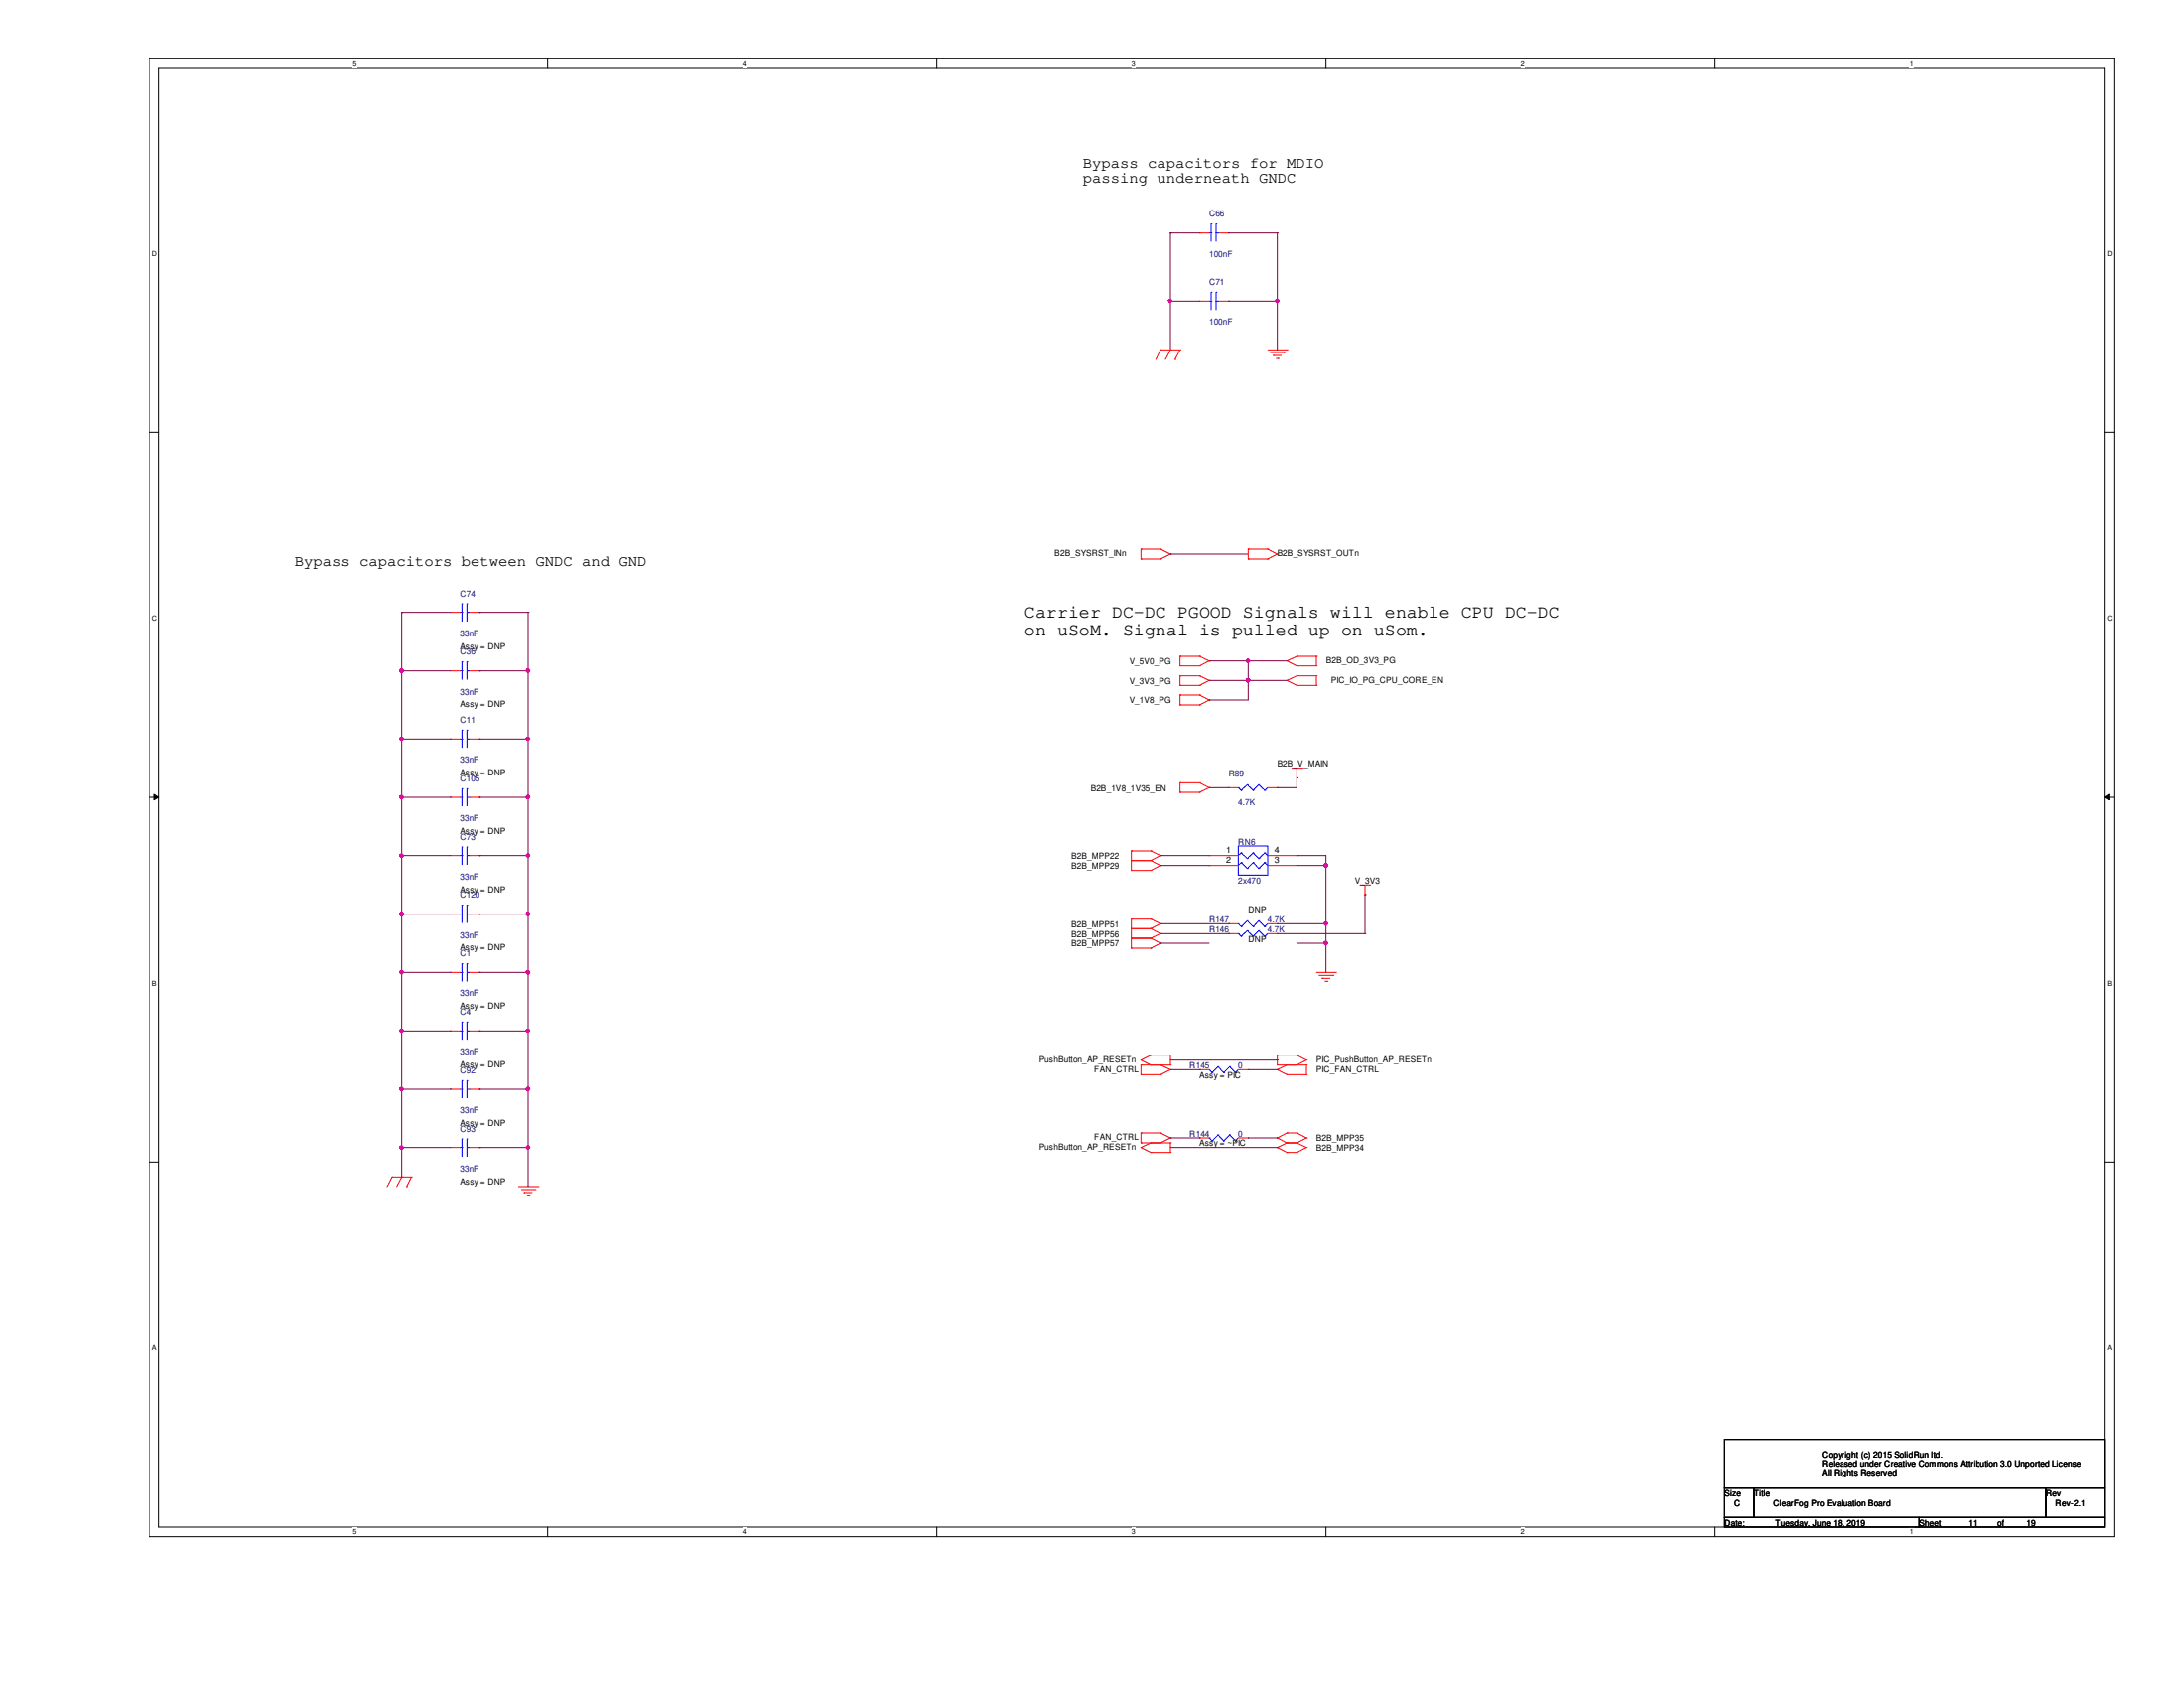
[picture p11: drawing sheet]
<svg xmlns="http://www.w3.org/2000/svg" width="279mm" height="216mm" viewBox="0 0 279 216" stroke-linecap="round" stroke-linejoin="round" font-family="sans-serif">
<path d="M19.1 7.4h251.3v189.2h-251.3zM20.3 8.6h248.9v186.7h-248.9z" fill="none" stroke="#000" stroke-width=".13"/>
<g fill="#fff">
<path d="M45.2 7.5h.5v1.1h-.5z"/>
<path d="M45.2 195.5h.5v1h-.5z"/>
</g>
<path d="M70.1 7.4v1.2M70.1 195.3v1.3" fill="none" stroke="#000" stroke-width=".13"/>
<g fill="#fff">
<path d="M95 7.5h.5v1.1h-.5z"/>
<path d="M95 195.5h.5v1h-.5z"/>
</g>
<path d="M119.8 7.4v1.2M119.8 195.3v1.3" fill="none" stroke="#000" stroke-width=".13"/>
<g fill="#fff">
<path d="M144.7 7.5h.5v1.1h-.5z"/>
<path d="M144.7 195.5h.5v1h-.5z"/>
</g>
<path d="M169.6 7.4v1.2M169.6 195.3v1.3" fill="none" stroke="#000" stroke-width=".13"/>
<g fill="#fff">
<path d="M194.5 7.5h.5v1.1h-.5z"/>
<path d="M194.5 195.5h.5v1h-.5z"/>
</g>
<path d="M219.4 7.4v1.2M219.4 195.3v1.3" fill="none" stroke="#000" stroke-width=".13"/>
<g fill="#fff">
<path d="M244.3 7.5h.5v1.1h-.5z"/>
<path d="M244.3 195.5h.5v1h-.5z"/>
<path d="M19.4 32h.6v1h-.6z"/>
<path d="M269.5 32h.7v1h-.7z"/>
<path d="M19.4 78.6h.6v1h-.6z"/>
<path d="M269.5 78.6h.7v1h-.7z"/>
</g>
<path d="M19.1 55.3h1.2M269.2 55.3h1.2" fill="none" stroke="#000" stroke-width=".13"/>
<g fill="#fff">
<path d="M19.4 125.3h.6v1h-.6z"/>
<path d="M269.5 125.3h.6v1h-.6z"/>
</g>
<path d="M19.1 102h1.2M19.7 101.6l.6 .4-.6 .3zM269.2 102l.6-.4v.7zM269.2 102h1.2" fill="none" stroke="#000" stroke-width=".13"/>
<path d="M19.7 101.6l.6 .4-.6 .3zM269.2 102l.6-.4v.7z" fill="#000"/>
<g fill="#fff">
<path d="M19.4 172h.5v1h-.5z"/>
<path d="M269.5 172h.6v1h-.6z"/>
</g>
<path d="M19.1 148.6h1.2M269.2 148.6h1.2M220.6 190.3h3.8v3.8h-3.8zM220.6 194.1h24.9v1.2h-24.9zM220.6 184.1h48.6v6.2h-48.6zM224.4 190.3h37.3v3.8h-37.3zM245.5 194.1h23.7v1.2h-23.7zM261.7 190.3h7.5v3.8h-7.5z" fill="none" stroke="#000" stroke-width=".13"/>
<g fill="none" stroke="#f00" stroke-width=".13">
<path d="M153.5 29.8h.1M153.5 38.5h.1M153.5 29.8h1.2M153.5 38.5h1.2M156 29.8h1.2M156 38.5h1.2M157.2 29.8h.1M157.2 38.5h.1M148.5 44.7h.1M148.5 44.7h2.5M148.5 44.7l-.6 1.3M149.7 44.7h.1"/>
<path d="M149.7 44.7l-.6 1.3M150.3 46h.1M151 44.7h.1M151 44.7l-.7 1.3M162.2 44.7h2.4M162.5 45.1h1.8M162.9 45.5h.1M162.9 45.5h1M163.3 45.8h.2M163.5 45.8h.1M164.3 45.1h.1M164.6 44.7h.1"/>
<path d="M57.6 78.3h.1M57.6 78.3h1.2M60.1 78.3h1.2M61.3 78.3h.1M146 71.5h.1M146 70.2h.1M146 70.2v1.3M146 70.2h2.5M146 71.5h2.5M148.5 71.5h.1M148.5 70.2h.1M148.5 70.2l1.2 .7"/>
<path d="M149.7 70.9h.1M149.7 70.9l-1.2 .6M159.7 71.5h.1M159.7 70.2h.1M159.7 70.2h2.5M159.7 71.5h2.5M159.7 70.2v1.3M162.2 70.2h.1M162.2 71.5h.1M162.2 70.2l1.2 .7M163.4 70.9h.1M163.4 70.9l-1.2 .6"/>
<path d="M57.6 94.5h.1M57.6 85.8h.1M57.6 94.5h1.2M57.6 85.8h1.2M60.1 94.5h1.2M60.1 85.8h1.2M61.3 94.5h.1M61.3 85.8h.1M151 85.2h.1M151 83.9h.1M151 87.7h.1M151 86.4h.1"/>
<path d="M151 90.2h.1M151 88.9h.1M151 83.9h2.5M151 85.2h2.5M151 83.9v1.3M151 86.4v1.3M151 88.9v1.3M151 86.4h2.5M151 87.7h2.5M151 88.9h2.5M151 90.2h2.5M153.5 83.9h.1"/>
<path d="M153.5 85.2h.1M153.5 86.4h.1M153.5 87.7h.1M153.5 88.9h.1M153.5 90.2h.1M153.5 83.9l1.2 .6M153.5 86.4l1.2 .6M153.5 88.9l1.2 .6M154.7 84.5h.1M154.7 87h.1M154.7 89.5h.1M154.7 84.5l-1.2 .7"/>
<path d="M154.7 87l-1.2 .7M154.7 89.5l-1.2 .7M164.6 84.5h.1M164.6 87h.1M164.6 84.5l1.3 .7M164.6 87l1.3 .7M165.3 98.3h1.2M165.9 83.9h.1M165.9 85.2h.1M165.9 87.7h.1M165.9 86.4h.1M165.9 99.5h.1"/>
<path d="M165.9 83.9h2.5M165.9 85.2h2.5M165.9 86.4h2.5M165.9 87.7h2.5M165.9 83.9l-1.3 .6M165.9 86.4l-1.3 .6M165.9 98.3v1.2M166.5 98.3h.1M168.4 85.2h.1M168.4 83.9h.1M168.4 86.4h.1M168.4 87.7h.1"/>
<path d="M168.4 83.9v1.3M168.4 86.4v1.3M57.6 102h.1M57.6 109.4h.1M57.6 116.9h.1M57.6 109.4h1.2M57.6 102h1.2M57.6 116.9h1.2M60.1 109.4h1.2M60.1 102h1.2M60.1 116.9h1.2M61.3 102h.1"/>
<path d="M61.3 109.4h.1M61.3 116.9h.1M144.7 110.1h.1M144.7 108.8h.1M144.7 111.3h.1M144.7 118.8h.1M144.7 117.6h.1M144.7 108.8h2.5M144.7 110.1h2.5M144.7 108.8v2.5M144.7 117.6v3.7M144.7 111.3h2.5"/>
<path d="M144.7 117.6h2.5M144.7 118.8h2.5M147.2 108.8h.1M147.2 110.1h.1M147.2 111.3h.1M147.2 117.6h.1M147.2 118.8h.1M147.2 108.8l1.3 .6M147.2 110.1l1.3 .6M147.2 117.6l1.3 .6M147.2 118.8l1.3 .6M148.5 109.4h.1"/>
<path d="M148.5 110.7h.1M148.5 118.2h.1M148.5 119.4h.1M148.5 109.4l-1.3 .7M148.5 110.7l-1.3 .6M148.5 118.2l-1.3 .6M148.5 119.4l-1.3 .6M151 101.3h.1M151 100.1h.1M151 100.1v1.2M151 100.1h2.5M151 101.3h2.5"/>
<path d="M153.5 100.1h.1M153.5 101.3h.1M153.5 100.1l1.2 .7M154.7 100.8h.1M154.7 109.4h.1M154.7 110.7h.1M154.7 100.8l-1.2 .5M154.7 109.4h3.7M154.7 110.7h3.7M157.2 100.8h.1M157.2 118.2h.1M157.2 119.4h.1"/>
<path d="M157.2 100.8h1.2M157.2 118.2h1.2M157.2 119.4h1.2M162.2 100.8h1.2M162.2 109.4h3.7M162.2 110.7h3.7M162.2 118.2h1.2M162.2 119.4h1.2M163.4 100.8h.1M163.4 118.2h.1M163.4 119.4h.1M165.9 110.7h.1"/>
<path d="M165.9 109.4h.1M174 113.2h1.2M174.6 114.4h.1M174.6 113.2v1.2M175.2 113.2h.1M57.6 124.4h.1M57.6 131.9h.1M57.6 139.3h.1M57.6 124.4h1.2M57.6 131.9h1.2M57.6 139.3h1.2M60.1 124.4h1.2"/>
<path d="M60.1 131.9h1.2M60.1 139.3h1.2M61.3 124.4h.1M61.3 131.9h.1M61.3 139.3h.1M144.7 121.3h.1M144.7 120h.1M144.7 120h2.5M144.7 121.3h2.5M146 135.6h.1M146 137.5h.1M146 136.2h.1"/>
<path d="M146 136.2h3.7M146 135.6l1.2 .6M146 137.5h2.5M146 136.2v1.3M147.2 136.2h.1M147.2 135h.1M147.2 120h.1M147.2 121.3h.1M147.2 135l-1.2 .6M147.2 135h2.5M147.2 120l1.3 .6M148.5 136.2h.1"/>
<path d="M148.5 137.5h.1M148.5 120.6h.1M148.5 136.2l1.2 .6M148.5 120.6l-1.3 .7M149.7 135h.1M149.7 136.2h.1M149.7 136.8h.1M149.7 135v1.2M149.7 136.8l-1.2 .7M153.5 136.8h.1M153.5 136.8h1.2M158.4 136.8h1.3"/>
<path d="M159.7 136.8h.1M163.4 135h.1M163.4 136.2h.1M163.4 136.8h.1M163.4 136.2h3.7M163.4 135h2.5M163.4 135v1.2M163.4 136.8l1.2 .7M164.6 136.2h.1M164.6 137.5h.1M164.6 137.5h2.5M164.6 136.2l-1.2 .6"/>
<path d="M165.9 136.2h.1M165.9 135h.1M165.9 135l1.2 .6M167.1 135.6h.1M167.1 137.5h.1M167.1 136.2h.1M167.1 135.6l-1.2 .6M167.1 136.2v1.3M168.4 124.4h2.5M168.7 124.8h1.8M169.1 125.1h.1M169.1 125.1h1"/>
<path d="M169.5 125.5h.3M169.8 125.5h.1M170.5 124.8h.1M170.9 124.4h.1M50.2 150.5h.1M50.2 150.5l-.7 1.3M50.2 150.5h2.4M51.4 150.5h.1M51.4 150.5l-.6 1.3M52 151.8h.1M52.6 150.5h.1M52.6 150.5l-.6 1.3"/>
<path d="M57.6 146.8h.1M57.6 146.8h1.2M60.1 146.8h1.2M61.3 146.8h.1M66.3 151.8h2.5M66.7 152.1h1.8M67.1 152.5h.1M67.1 152.5h1M67.4 152.9h.3M67.7 152.9h.1M68.5 152.1h.1M68.8 151.8h.1"/>
<path d="M146 146.8h.1M146 146.2h.1M146 144.9h.1M146 144.9v1.3M146 146.2h3.7M146 144.9h2.5M146 146.8l1.2 .6M147.2 147.4h.1M147.2 146.2h.1M147.2 147.4h2.5M147.2 146.2l-1.2 .6M148.5 144.9h.1"/>
<path d="M148.5 146.2h.1M148.5 144.9l1.2 .6M149.7 146.2h.1M149.7 147.4h.1M149.7 145.5h.1M149.7 146.2v1.2M149.7 145.5l-1.2 .7M153.5 145.5h.1M153.5 145.5h1.2M158.4 145.5h1.3M159.7 145.5h.1M163.4 146.8h.1"/>
<path d="M163.4 145.5h.1M163.4 146.8l1.2 .6M163.4 145.5l1.2 .7M164.6 146.2h.1M164.6 147.4h.1M164.6 144.9h.1M164.6 146.2l-1.2 .6M164.6 146.2h1.3M164.6 147.4h1.3M164.6 144.9l-1.2 .6M164.6 144.9h1.3M165.9 146.2h.1"/>
<path d="M165.9 147.4h.1M165.9 144.9h.1M165.9 146.2l1.2 .6M165.9 144.9l1.2 .6M167.1 146.8h.1M167.1 145.5h.1M167.1 146.8l-1.2 .6M167.1 145.5l-1.2 .7"/>
</g>
<g fill="none" stroke="#00f" stroke-width=".13">
<path d="M154.7 29.8h.2M154.7 38.5h.2M154.9 29.8h.1M154.9 28.7h.1M154.9 38.5h.1M154.9 37.4h.1M154.9 28.7v2.2M154.9 37.4v2.2M155.6 28.7h.1M155.6 29.8h.1M155.6 37.4h.1M155.6 38.5h.1"/>
<path d="M155.6 29.8h.4M155.6 28.7v2.2M155.6 37.4v2.2M155.6 38.5h.4M58.8 78.3h.3M59.1 78.3h.1M59.1 77.2h.1M59.1 77.2v2.3M59.7 77.2h.1M59.7 78.3h.1M59.7 77.2v2.3M59.7 78.3h.4"/>
<path d="M58.8 94.5h.3M58.8 85.8h.3M59.1 94.5h.1M59.1 93.4h.1M59.1 85.8h.1M59.1 84.7h.1M59.1 84.7v2.2M59.1 93.4v2.2M59.7 93.4h.1M59.7 94.5h.1M59.7 84.7h.1M59.7 85.8h.1"/>
<path d="M59.7 84.7v2.2M59.7 93.4v2.2M59.7 94.5h.4M59.7 85.8h.4M58.8 102h.3M58.8 109.4h.3M58.8 116.9h.3M59.1 102h.1M59.1 100.9h.1M59.1 109.4h.1M59.1 108.3h.1M59.1 116.9h.1"/>
<path d="M59.1 115.8h.1M59.1 100.9v2.2M59.1 108.3v2.3M59.1 115.8v2.2M59.7 100.9h.1M59.7 102h.1M59.7 108.3h.1M59.7 109.4h.1M59.7 115.8h.1M59.7 116.9h.1M59.7 100.9v2.2M59.7 108.3v2.3"/>
<path d="M59.7 115.8v2.2M59.7 102h.4M59.7 109.4h.4M59.7 116.9h.4M158.4 108.2h3.8v3.7h-3.8zM158.4 100.8h.1M158.4 118.2h.1M158.4 119.4h.1M158.4 100.8l.4 .3M158.4 118.2l.4 .3M158.4 119.4l.4 .4M158.8 101.1h.1"/>
<path d="M158.8 109.1h.1M158.8 110.3h.1M158.8 118.5h.1M158.8 119.8h.1M158.8 109.1l-.4 .3M158.8 109.1l.8 .7M158.8 110.3l.8 .8M158.8 110.3l-.4 .4M159.6 100.4h.1M159.6 109.8h.1M159.6 111.1h.1M159.6 117.8h.1"/>
<path d="M159.6 119h.1M159.6 100.4l.7 .7M159.6 100.4l-.8 .7M159.6 117.8l.7 .7M159.6 117.8l-.8 .7M159.6 119l.7 .8M159.6 119l-.8 .8M160.3 101.1h.1M160.3 109.1h.1M160.3 110.3h.1M160.3 118.5h.1M160.3 119.8h.1"/>
<path d="M160.3 109.1l-.7 .7M160.3 109.1l.7 .7M160.3 110.3l.7 .8M160.3 110.3l-.7 .8M161 100.4h.1M161 109.8h.1M161 111.1h.1M161 117.8h.1M161 119h.1M161 100.4l.8 .7M161 100.4l-.7 .7M161 117.8l.8 .7"/>
<path d="M161 117.8l-.7 .7M161 119l.8 .8M161 119l-.7 .8M161.8 101.1h.1M161.8 109.1h.1M161.8 110.3h.1M161.8 118.5h.1M161.8 119.8h.1M161.8 109.1l-.8 .7M161.8 109.1l.4 .3M161.8 110.3l.4 .4M161.8 110.3l-.8 .8"/>
<path d="M162.2 109.4h.1M162.2 110.7h.1M162.2 100.8l-.4 .3M162.2 118.2l-.4 .3M162.2 119.4l-.4 .4M58.8 124.4h.3M58.8 131.9h.3M58.8 139.3h.3M59.1 124.4h.1M59.1 123.3h.1M59.1 131.9h.1M59.1 130.7h.1"/>
<path d="M59.1 139.3h.1M59.1 138.2h.1M59.1 123.3v2.2M59.1 130.7v2.3M59.1 138.2v2.2M59.7 123.3h.1M59.7 124.4h.1M59.7 130.7h.1M59.7 131.9h.1M59.7 138.2h.1M59.7 139.3h.1M59.7 124.4h.4"/>
<path d="M59.7 123.3v2.2M59.7 130.7v2.3M59.7 138.2v2.2M59.7 131.9h.4M59.7 139.3h.4M154.7 136.8h.1M154.7 136.8l.4 .4M155.1 137.2h.1M155.8 136.4h.1M155.8 136.4l.7 .8M155.8 136.4l-.7 .8M156.5 137.2h.1"/>
<path d="M157.3 136.4h.1M157.3 136.4l.8 .8M157.3 136.4l-.8 .8M158.1 137.2h.1M158.4 136.8l-.3 .4M58.8 146.8h.3M59.1 146.8h.1M59.1 145.7h.1M59.1 145.7v2.2M59.7 145.7h.1M59.7 146.8h.1M59.7 145.7v2.2"/>
<path d="M59.7 146.8h.4M154.7 145.5h.1M154.7 145.5l.4 .4M155.1 145.9h.1M155.8 145.2h.1M155.8 145.2l.7 .7M155.8 145.2l-.7 .7M156.5 145.9h.1M157.3 145.2h.1M157.3 145.2l.8 .7M157.3 145.2l-.8 .7M158.1 145.9h.1"/>
<path d="M158.4 145.5l-.3 .4"/>
</g>
<path d="M154.7 84.5h.1M154.7 87h.1M154.7 84.5h9.9M159.7 84.5h.1M159.7 84.5v2.5h-5M154.7 100.8h.1M154.7 100.8h2.5" fill="none" stroke="#7f003f" stroke-width=".13"/>
<path d="M159.5 84.4h.3l.1 .1-.1 .2-.2 .1-.1-.1z" fill-rule="evenodd" fill="#f0f"/>
<path d="M159.5 84.4h.3l.1 .1-.1 .2-.2 .1-.1-.1z" fill="none" stroke="#f0f" stroke-width=".13"/>
<path d="M154.7 89.5h.1M159.7 87h.1M159.7 87v2.5h-5M159.7 87h4.9M165.9 99.5h.1M165.9 99.5v1.3h-2.5M163.4 100.8h.1" fill="none" stroke="#7f003f" stroke-width=".13"/>
<path d="M159.5 86.8h.3l.1 .2-.1 .2h-.2h-.1z" fill-rule="evenodd" fill="#f0f"/>
<path d="M159.5 86.8h.3l.1 .2-.1 .2h-.2h-.1z" fill="none" stroke="#f0f" stroke-width=".13"/>
<g fill="none" stroke="#7f003f" stroke-width=".13">
<path d="M149.7 29.8h.1M149.7 29.8h3.8M149.7 29.8v8.7M149.7 70.9h.1M149.7 70.9h10M149.7 135.6h13.7M149.7 136.8h3.8M153.5 136.8h.1M159.7 136.8h3.7M163.4 135.6h.1M163.4 136.8h.1M149.7 145.5h3.8"/>
<path d="M149.7 146.8h13.7M153.5 145.5h.1M159.7 145.5h3.7M163.4 145.5h.1M163.4 146.8h.1"/>
</g>
<path d="M149.5 38.3h.3l.1 .2-.1 .1-.1 .1-.2-.1z" fill-rule="evenodd" fill="#f0f"/>
<path d="M149.5 38.3h.3l.1 .2-.1 .1-.1 .1-.2-.1z" fill="none" stroke="#f0f" stroke-width=".13"/>
<path d="M149.7 38.5h.1M149.7 38.5h3.8M149.7 38.5v6.2M163.4 29.8h.1M163.4 29.8v8.7" fill="none" stroke="#7f003f" stroke-width=".13"/>
<path d="M163.2 38.3h.3l.1 .2-.1 .1-.1 .1-.2-.1z" fill-rule="evenodd" fill="#f0f"/>
<path d="M163.2 38.3h.3l.1 .2-.1 .1-.1 .1-.2-.1z" fill="none" stroke="#f0f" stroke-width=".13"/>
<g fill="none" stroke="#7f003f" stroke-width=".13">
<path d="M157.2 29.8h.1M157.2 38.5h.1M157.2 29.8h6.2M157.2 38.5h6.2M163.4 38.5h.1M163.4 38.5v6.2M174.6 114.4h.1M174.6 114.4v5M148.5 120.6h.1M148.5 120.6h6.2M165.9 120.6h3.7M169.6 120.6h.1"/>
<path d="M169.6 120.6v3.8"/>
</g>
<path d="M169.4 120.5h.4v.1v.2l-.2 .1-.2-.1z" fill-rule="evenodd" fill="#f0f"/>
<path d="M169.4 120.5h.4v.1v.2l-.2 .1-.2-.1z" fill="none" stroke="#f0f" stroke-width=".13"/>
<g fill="none" stroke="#7f003f" stroke-width=".13">
<path d="M148.5 109.4h.1M148.5 110.7h.1M148.5 119.4h8.7M148.5 118.2h8.7M148.5 109.4h6.2M148.5 110.7h6.2M157.2 118.2h.1M157.2 119.4h.1M163.4 119.4h11.2M163.4 118.2h6.2M165.9 109.4h.1M165.9 109.4h3.7v11.2"/>
<path d="M165.9 110.7h3.7M169.6 118.2h.1M169.6 110.7h.1M174.6 119.4h.1M169.6 120.6h.1"/>
</g>
<path d="M169.4 110.5h.4v.2v.1l-.2 .1-.2-.1z" fill-rule="evenodd" fill="#f0f"/>
<path d="M169.4 110.5h.4v.2v.1l-.2 .1-.2-.1z" fill="none" stroke="#f0f" stroke-width=".13"/>
<path d="M169.4 118h.4v.1v.2l-.2 .1-.2-.1z" fill-rule="evenodd" fill="#f0f"/>
<path d="M169.4 118h.4v.1v.2l-.2 .1-.2-.1z" fill="none" stroke="#f0f" stroke-width=".13"/>
<path d="M67.6 85.8h.1M67.6 85.8v8.7" fill="none" stroke="#7f003f" stroke-width=".13"/>
<path d="M67.4 94.3h.3l.1 .2-.1 .1-.2 .1-.1-.1z" fill-rule="evenodd" fill="#f0f"/>
<path d="M67.4 94.3h.3l.1 .2-.1 .1-.2 .1-.1-.1z" fill="none" stroke="#f0f" stroke-width=".13"/>
<path d="M51.4 85.8h.1M51.4 85.8h6.2M61.3 85.8h.1M61.3 85.8h6.3" fill="none" stroke="#7f003f" stroke-width=".13"/>
<path d="M51.2 85.6h.3l.1 .2-.1 .1-.1 .1-.2-.1z" fill-rule="evenodd" fill="#f0f"/>
<path d="M51.2 85.6h.3l.1 .2-.1 .1-.1 .1-.2-.1z" fill="none" stroke="#f0f" stroke-width=".13"/>
<path d="M51.4 85.8h.1M51.4 85.8v8.7M61.3 94.5h.1M61.3 94.5h6.3M67.6 94.5h.1M67.6 94.5v14.9M61.3 102h.1M61.3 102h6.3M67.6 102h.1" fill="none" stroke="#7f003f" stroke-width=".13"/>
<path d="M67.4 109.3h.3l.1 .1-.1 .2h-.2h-.1z" fill-rule="evenodd" fill="#f0f"/>
<path d="M67.4 109.3h.3l.1 .1-.1 .2h-.2h-.1z" fill="none" stroke="#f0f" stroke-width=".13"/>
<path d="M67.4 101.8h.3l.1 .1-.1 .2-.2 .1-.1-.1z" fill-rule="evenodd" fill="#f0f"/>
<path d="M67.4 101.8h.3l.1 .1-.1 .2-.2 .1-.1-.1z" fill="none" stroke="#f0f" stroke-width=".13"/>
<path d="M61.3 109.4h.1M61.3 116.9h.1M61.3 109.4h6.3M67.6 109.4h.1M67.6 109.4v7.5h-6.3" fill="none" stroke="#7f003f" stroke-width=".13"/>
<path d="M67.4 116.7h.3l.1 .2-.1 .2h-.2h-.1z" fill-rule="evenodd" fill="#f0f"/>
<path d="M67.4 116.7h.3l.1 .2-.1 .2h-.2h-.1z" fill="none" stroke="#f0f" stroke-width=".13"/>
<path d="M67.6 116.9h.1M67.6 116.9v15M61.3 124.4h.1M61.3 124.4h6.3M67.6 124.4h.1" fill="none" stroke="#7f003f" stroke-width=".13"/>
<path d="M67.4 131.7h.3l.1 .1-.1 .2h-.2h-.1z" fill-rule="evenodd" fill="#f0f"/>
<path d="M67.4 131.7h.3l.1 .1-.1 .2h-.2h-.1z" fill="none" stroke="#f0f" stroke-width=".13"/>
<path d="M67.4 124.2h.3l.1 .1-.1 .2-.2 .1-.1-.1z" fill-rule="evenodd" fill="#f0f"/>
<path d="M67.4 124.2h.3l.1 .1-.1 .2-.2 .1-.1-.1z" fill="none" stroke="#f0f" stroke-width=".13"/>
<path d="M61.3 131.9h.1M61.3 139.3h.1M61.3 131.9h6.3M67.6 131.9h.1M67.6 131.9v7.4h-6.3" fill="none" stroke="#7f003f" stroke-width=".13"/>
<path d="M67.4 139.1h.3l.1 .2-.1 .2h-.2h-.1z" fill-rule="evenodd" fill="#f0f"/>
<path d="M67.4 139.1h.3l.1 .2-.1 .2h-.2h-.1z" fill="none" stroke="#f0f" stroke-width=".13"/>
<path d="M67.6 139.3h.1M67.6 139.3v12.5M61.3 146.8h.1M61.3 146.8h6.3M67.6 146.8h.1" fill="none" stroke="#7f003f" stroke-width=".13"/>
<path d="M67.4 146.6h.3l.1 .2-.1 .1-.2 .1-.1-.1z" fill-rule="evenodd" fill="#f0f"/>
<path d="M67.4 146.6h.3l.1 .2-.1 .1-.2 .1-.1-.1z" fill="none" stroke="#f0f" stroke-width=".13"/>
<path d="M51.4 146.8h.1M51.4 146.8h6.2M51.4 146.8v3.7" fill="none" stroke="#7f003f" stroke-width=".13"/>
<path d="M51.2 146.6h.3l.1 .2-.1 .1-.1 .1-.2-.1z" fill-rule="evenodd" fill="#f0f"/>
<path d="M51.2 146.6h.3l.1 .2-.1 .1-.1 .1-.2-.1z" fill="none" stroke="#f0f" stroke-width=".13"/>
<path d="M51.4 139.3h.1M51.4 139.3h6.2" fill="none" stroke="#7f003f" stroke-width=".13"/>
<path d="M51.2 139.1h.3l.1 .2-.1 .2h-.1h-.2z" fill-rule="evenodd" fill="#f0f"/>
<path d="M51.2 139.1h.3l.1 .2-.1 .2h-.1h-.2z" fill="none" stroke="#f0f" stroke-width=".13"/>
<path d="M51.4 139.3h.1M51.4 131.9h.1M51.4 139.3v7.5M51.4 131.9h6.2" fill="none" stroke="#7f003f" stroke-width=".13"/>
<path d="M51.2 131.7h.3l.1 .1-.1 .2h-.1h-.2z" fill-rule="evenodd" fill="#f0f"/>
<path d="M51.2 131.7h.3l.1 .1-.1 .2h-.1h-.2z" fill="none" stroke="#f0f" stroke-width=".13"/>
<path d="M51.4 131.9h.1M51.4 124.4h.1M51.4 124.4v14.9M51.4 124.4h6.2" fill="none" stroke="#7f003f" stroke-width=".13"/>
<path d="M51.2 124.2h.3l.1 .1-.1 .2-.1 .1-.2-.1z" fill-rule="evenodd" fill="#f0f"/>
<path d="M51.2 124.2h.3l.1 .1-.1 .2-.1 .1-.2-.1z" fill="none" stroke="#f0f" stroke-width=".13"/>
<path d="M51.4 116.9h.1M51.4 116.9h6.2" fill="none" stroke="#7f003f" stroke-width=".13"/>
<path d="M51.2 116.7h.3l.1 .2-.1 .2h-.1h-.2z" fill-rule="evenodd" fill="#f0f"/>
<path d="M51.2 116.7h.3l.1 .2-.1 .2h-.1h-.2z" fill="none" stroke="#f0f" stroke-width=".13"/>
<path d="M51.4 116.9h.1M51.4 109.4h.1M51.4 102h.1M51.4 102v22.4M51.4 109.4h6.2M51.4 102h6.2" fill="none" stroke="#7f003f" stroke-width=".13"/>
<path d="M51.2 109.3h.3l.1 .1-.1 .2h-.1h-.2z" fill-rule="evenodd" fill="#f0f"/>
<path d="M51.2 109.3h.3l.1 .1-.1 .2h-.1h-.2z" fill="none" stroke="#f0f" stroke-width=".13"/>
<path d="M51.2 101.8h.3l.1 .1-.1 .2-.1 .1-.2-.1z" fill-rule="evenodd" fill="#f0f"/>
<path d="M51.2 101.8h.3l.1 .1-.1 .2-.1 .1-.2-.1z" fill="none" stroke="#f0f" stroke-width=".13"/>
<path d="M51.4 94.5h.1M51.4 94.5h6.2" fill="none" stroke="#7f003f" stroke-width=".13"/>
<path d="M51.2 94.3h.3l.1 .2-.1 .1-.1 .1-.2-.1z" fill-rule="evenodd" fill="#f0f"/>
<path d="M51.2 94.3h.3l.1 .2-.1 .1-.1 .1-.2-.1z" fill="none" stroke="#f0f" stroke-width=".13"/>
<path d="M51.4 78.3h.1M51.4 78.3v7.5M51.4 78.3h6.2M61.3 78.3h.1M61.3 78.3h6.3M67.6 78.3h.1M67.6 78.3v7.5M51.4 94.5h.1M51.4 94.5v7.5" fill="none" stroke="#7f003f" stroke-width=".13"/>
<path d="M67.4 85.6h.3l.1 .2-.1 .1-.2 .1-.1-.1z" fill-rule="evenodd" fill="#f0f"/>
<path d="M67.4 85.6h.3l.1 .2-.1 .1-.2 .1-.1-.1z" fill="none" stroke="#f0f" stroke-width=".13"/>
<path d="M159.5 84.4h.3l.1 .1-.1 .2-.2 .1-.1-.1z" fill-rule="evenodd" fill="#f0f"/>
<path d="M159.5 84.4h.3l.1 .1-.1 .2-.2 .1-.1-.1z" fill="none" stroke="#f0f" stroke-width=".13"/>
<path d="M159.5 86.8h.3l.1 .2-.1 .2h-.2h-.1z" fill-rule="evenodd" fill="#f0f"/>
<path d="M159.5 86.8h.3l.1 .2-.1 .2h-.2h-.1z" fill="none" stroke="#f0f" stroke-width=".13"/>
<path d="M149.5 38.3h.3l.1 .2-.1 .1-.1 .1-.2-.1z" fill-rule="evenodd" fill="#f0f"/>
<path d="M149.5 38.3h.3l.1 .2-.1 .1-.1 .1-.2-.1z" fill="none" stroke="#f0f" stroke-width=".13"/>
<path d="M163.2 38.3h.3l.1 .2-.1 .1-.1 .1-.2-.1z" fill-rule="evenodd" fill="#f0f"/>
<path d="M163.2 38.3h.3l.1 .2-.1 .1-.1 .1-.2-.1z" fill="none" stroke="#f0f" stroke-width=".13"/>
<path d="M169.4 120.5h.4v.1v.2l-.2 .1-.2-.1z" fill-rule="evenodd" fill="#f0f"/>
<path d="M169.4 120.5h.4v.1v.2l-.2 .1-.2-.1z" fill="none" stroke="#f0f" stroke-width=".13"/>
<path d="M169.4 110.5h.4v.2v.1l-.2 .1-.2-.1z" fill-rule="evenodd" fill="#f0f"/>
<path d="M169.4 110.5h.4v.2v.1l-.2 .1-.2-.1z" fill="none" stroke="#f0f" stroke-width=".13"/>
<path d="M169.4 118h.4v.1v.2l-.2 .1-.2-.1z" fill-rule="evenodd" fill="#f0f"/>
<path d="M169.4 118h.4v.1v.2l-.2 .1-.2-.1z" fill="none" stroke="#f0f" stroke-width=".13"/>
<path d="M67.4 94.3h.3l.1 .2-.1 .1-.2 .1-.1-.1z" fill-rule="evenodd" fill="#f0f"/>
<path d="M67.4 94.3h.3l.1 .2-.1 .1-.2 .1-.1-.1z" fill="none" stroke="#f0f" stroke-width=".13"/>
<path d="M51.2 85.6h.3l.1 .2-.1 .1-.1 .1-.2-.1z" fill-rule="evenodd" fill="#f0f"/>
<path d="M51.2 85.6h.3l.1 .2-.1 .1-.1 .1-.2-.1z" fill="none" stroke="#f0f" stroke-width=".13"/>
<path d="M67.4 109.3h.3l.1 .1-.1 .2h-.2h-.1z" fill-rule="evenodd" fill="#f0f"/>
<path d="M67.4 109.3h.3l.1 .1-.1 .2h-.2h-.1z" fill="none" stroke="#f0f" stroke-width=".13"/>
<path d="M67.4 101.8h.3l.1 .1-.1 .2-.2 .1-.1-.1z" fill-rule="evenodd" fill="#f0f"/>
<path d="M67.4 101.8h.3l.1 .1-.1 .2-.2 .1-.1-.1z" fill="none" stroke="#f0f" stroke-width=".13"/>
<path d="M67.4 116.7h.3l.1 .2-.1 .2h-.2h-.1z" fill-rule="evenodd" fill="#f0f"/>
<path d="M67.4 116.7h.3l.1 .2-.1 .2h-.2h-.1z" fill="none" stroke="#f0f" stroke-width=".13"/>
<path d="M67.4 131.7h.3l.1 .1-.1 .2h-.2h-.1z" fill-rule="evenodd" fill="#f0f"/>
<path d="M67.4 131.7h.3l.1 .1-.1 .2h-.2h-.1z" fill="none" stroke="#f0f" stroke-width=".13"/>
<path d="M67.4 124.2h.3l.1 .1-.1 .2-.2 .1-.1-.1z" fill-rule="evenodd" fill="#f0f"/>
<path d="M67.4 124.2h.3l.1 .1-.1 .2-.2 .1-.1-.1z" fill="none" stroke="#f0f" stroke-width=".13"/>
<path d="M67.4 139.1h.3l.1 .2-.1 .2h-.2h-.1z" fill-rule="evenodd" fill="#f0f"/>
<path d="M67.4 139.1h.3l.1 .2-.1 .2h-.2h-.1z" fill="none" stroke="#f0f" stroke-width=".13"/>
<path d="M67.4 146.6h.3l.1 .2-.1 .1-.2 .1-.1-.1z" fill-rule="evenodd" fill="#f0f"/>
<path d="M67.4 146.6h.3l.1 .2-.1 .1-.2 .1-.1-.1z" fill="none" stroke="#f0f" stroke-width=".13"/>
<path d="M51.2 146.6h.3l.1 .2-.1 .1-.1 .1-.2-.1z" fill-rule="evenodd" fill="#f0f"/>
<path d="M51.2 146.6h.3l.1 .2-.1 .1-.1 .1-.2-.1z" fill="none" stroke="#f0f" stroke-width=".13"/>
<path d="M51.2 139.1h.3l.1 .2-.1 .2h-.1h-.2z" fill-rule="evenodd" fill="#f0f"/>
<path d="M51.2 139.1h.3l.1 .2-.1 .2h-.1h-.2z" fill="none" stroke="#f0f" stroke-width=".13"/>
<path d="M51.2 131.7h.3l.1 .1-.1 .2h-.1h-.2z" fill-rule="evenodd" fill="#f0f"/>
<path d="M51.2 131.7h.3l.1 .1-.1 .2h-.1h-.2z" fill="none" stroke="#f0f" stroke-width=".13"/>
<path d="M51.2 124.2h.3l.1 .1-.1 .2-.1 .1-.2-.1z" fill-rule="evenodd" fill="#f0f"/>
<path d="M51.2 124.2h.3l.1 .1-.1 .2-.1 .1-.2-.1z" fill="none" stroke="#f0f" stroke-width=".13"/>
<path d="M51.2 116.7h.3l.1 .2-.1 .2h-.1h-.2z" fill-rule="evenodd" fill="#f0f"/>
<path d="M51.2 116.7h.3l.1 .2-.1 .2h-.1h-.2z" fill="none" stroke="#f0f" stroke-width=".13"/>
<path d="M51.2 109.3h.3l.1 .1-.1 .2h-.1h-.2z" fill-rule="evenodd" fill="#f0f"/>
<path d="M51.2 109.3h.3l.1 .1-.1 .2h-.1h-.2z" fill="none" stroke="#f0f" stroke-width=".13"/>
<path d="M51.2 101.8h.3l.1 .1-.1 .2-.1 .1-.2-.1z" fill-rule="evenodd" fill="#f0f"/>
<path d="M51.2 101.8h.3l.1 .1-.1 .2-.1 .1-.2-.1z" fill="none" stroke="#f0f" stroke-width=".13"/>
<path d="M51.2 94.3h.3l.1 .2-.1 .1-.1 .1-.2-.1z" fill-rule="evenodd" fill="#f0f"/>
<path d="M51.2 94.3h.3l.1 .2-.1 .1-.1 .1-.2-.1z" fill="none" stroke="#f0f" stroke-width=".13"/>
<path d="M67.4 85.6h.3l.1 .2-.1 .1-.2 .1-.1-.1z" fill-rule="evenodd" fill="#f0f"/>
<path d="M67.4 85.6h.3l.1 .2-.1 .1-.2 .1-.1-.1z" fill="none" stroke="#f0f" stroke-width=".13"/>
<g font-size="2.3">
<text x="131.1" y="79">Carrier DC-DC PGOOD Signals will enable CPU DC-DC</text>
<text x="131.1" y="81.3">on uSoM. Signal is pulled up on uSom.</text>
</g>
<g font-size="2">
<text x="138.5" y="21.4">Bypass capacitors for MDIO</text>
<text x="138.5" y="23.4">passing underneath GNDC</text>
<text x="37.7" y="72.4">Bypass capacitors between GNDC and GND</text>
</g>
<g font-size="1.1" fill="#00007f">
<text x="154.7" y="27.7">C66</text>
<text x="154.7" y="32.9">100nF</text>
<text x="154.7" y="36.4">C71</text>
<text x="154.7" y="41.6">100nF</text>
<text x="58.8" y="76.3">C74</text>
<text x="58.8" y="81.4">33nF</text>
<text x="58.8" y="83.7">C36</text>
<text x="58.8" y="88.9">33nF</text>
<text x="58.8" y="92.5">C11</text>
<text x="58.8" y="97.6">33nF</text>
<text x="58.8" y="99.9">C105</text>
<text x="157.2" y="99.3">R89</text>
<text x="58.8" y="105">33nF</text>
<text x="58.8" y="107.4">C73</text>
<text x="158.4" y="103">4.7K</text>
<text x="58.8" y="112.5">33nF</text>
<text x="158.4" y="108">RN6</text>
<text x="158.4" y="113">2x470</text>
<text x="58.8" y="114.8">C120</text>
<text x="58.8" y="120">33nF</text>
<text x="154.7" y="118">R147</text>
<text x="154.7" y="119.2">R146</text>
<text x="162.2" y="118">4.7K</text>
<text x="162.2" y="119.2">4.7K</text>
<text x="58.8" y="122.3">C1</text>
<text x="58.8" y="127.4">33nF</text>
<text x="58.8" y="129.8">C4</text>
<text x="58.8" y="134.9">33nF</text>
<text x="58.8" y="137.3">C92</text>
<text x="152.2" y="136.7">R145</text>
<text x="158.4" y="136.7">0</text>
<text x="58.8" y="142.4">33nF</text>
<text x="58.8" y="144.7">C93</text>
<text x="58.8" y="149.8">33nF</text>
<text x="152.2" y="145.4">R144</text>
<text x="158.4" y="145.4">0</text>
</g>
<g font-size="1.1">
<text x="134.9" y="71.2">B2B_SYSRST_INn</text>
<text x="163.4" y="71.2">B2B_SYSRST_OUTn</text>
<text x="58.8" y="83">Assy = DNP</text>
<text x="144.5" y="85">V_5V0_PG</text>
<text x="144.5" y="87.5">V_3V3_PG</text>
<text x="144.5" y="90">V_1V8_PG</text>
<text x="169.6" y="84.9">B2B_OD_3V3_PG</text>
<text x="170.3" y="87.4">PIC_IO_PG_CPU_CORE_EN</text>
<text x="58.8" y="90.5">Assy = DNP</text>
<text x="58.8" y="99.2">Assy = DNP</text>
<text x="139.5" y="101.2">B2B_1V8_1V35_EN</text>
<text x="163.4" y="98">B2B_V_MAIN</text>
<text x="58.8" y="106.6">Assy = DNP</text>
<text x="137" y="109.9">B2B_MPP22</text>
<text x="137" y="111.1">B2B_MPP29</text>
<text x="156.9" y="109.1">1</text>
<text x="156.9" y="110.4">2</text>
<text x="163.1" y="110.4">3</text>
<text x="163.1" y="109.1">4</text>
<text x="173.4" y="113">V_3V3</text>
<text x="58.8" y="114.1">Assy = DNP</text>
<text x="137" y="118.6">B2B_MPP51</text>
<text x="137" y="119.8">B2B_MPP56</text>
<text x="159.7" y="116.7">DNP</text>
<text x="58.8" y="121.6">Assy = DNP</text>
<text x="137" y="121.1">B2B_MPP57</text>
<text x="159.7" y="120.5">DNP</text>
<text x="58.8" y="129">Assy = DNP</text>
<text x="58.8" y="136.5">Assy = DNP</text>
<text x="132.9" y="135.9">PushButton_AP_RESETn</text>
<text x="140" y="137.2">FAN_CTRL</text>
<text x="153.5" y="137.9">Assy = PIC</text>
<text x="168.4" y="135.9">PIC_PushButton_AP_RESETn</text>
<text x="168.4" y="137.2">PIC_FAN_CTRL</text>
<text x="58.8" y="144">Assy = DNP</text>
<text x="132.9" y="147.1">PushButton_AP_RESETn</text>
<text x="140" y="145.8">FAN_CTRL</text>
<text x="153.5" y="146.6">Assy = ~PIC</text>
<text x="168.4" y="147.2">B2B_MPP34</text>
<text x="168.4" y="146">B2B_MPP35</text>
<text x="58.8" y="151.5">Assy = DNP</text>
<text x="220.6" y="191.4">Size</text>
<text x="224.4" y="191.4">Title</text>
<text x="233.1" y="186.4">Copyright (c) 2015 SolidRun ltd.</text>
<text x="233.1" y="187.6">Released under Creative Commons Attribution 3.0 Unported License</text>
<text x="233.1" y="188.7">All Rights Reserved</text>
<text x="261.7" y="191.4">Rev</text>
<text x="220.6" y="195.2">Date:</text>
<text x="221.9" y="192.7">C</text>
<text x="226.9" y="192.7">ClearFog Pro Evaluation Board</text>
<text x="227.1" y="195.2">Tuesday, June 18, 2019</text>
<text x="245.5" y="195.2">Sheet</text>
<text x="251.8" y="195.2">11</text>
<text x="255.5" y="195.2">of</text>
<text x="259.2" y="195.2">19</text>
<text x="263" y="192.7">Rev-2.1</text>
</g>
<g font-size=".9">
<text x="45.2" y="8.3">5</text>
<text x="95" y="8.3">4</text>
<text x="144.7" y="8.3">3</text>
<text x="194.5" y="8.3">2</text>
<text x="244.3" y="8.3">1</text>
<text x="19.4" y="32.8">D</text>
<text x="269.5" y="32.8">D</text>
<text x="19.4" y="79.4">C</text>
<text x="269.5" y="79.4">C</text>
<text x="19.4" y="126.1">B</text>
<text x="269.5" y="126.1">B</text>
<text x="19.4" y="172.8">A</text>
<text x="269.5" y="172.8">A</text>
<text x="45.2" y="196.3">5</text>
<text x="95" y="196.3">4</text>
<text x="144.7" y="196.3">3</text>
<text x="194.5" y="196.3">2</text>
<text x="244.3" y="196.3">1</text>
</g>
</svg>
